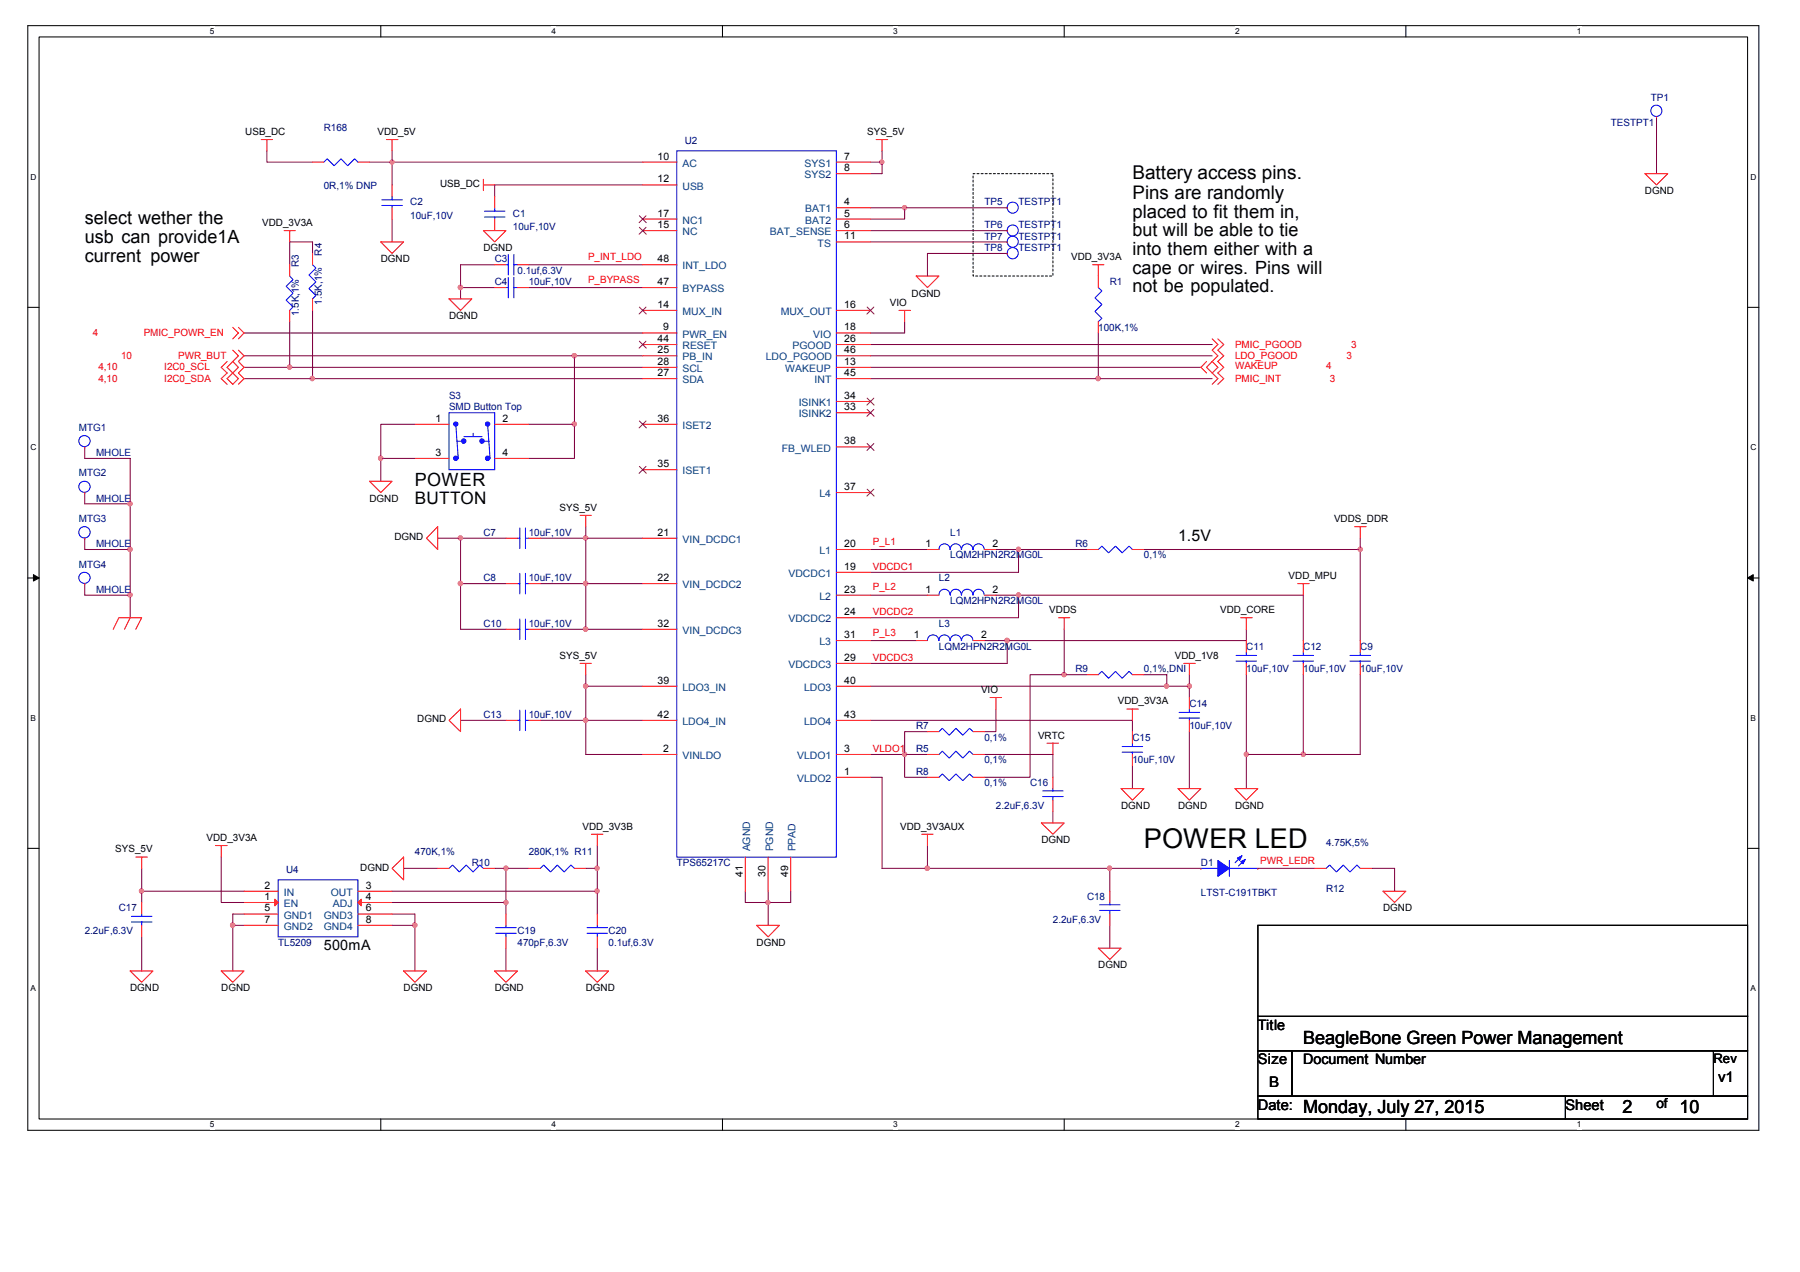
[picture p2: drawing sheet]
<svg xmlns="http://www.w3.org/2000/svg" width="297mm" height="210mm" viewBox="0 0 297 210" stroke-linecap="round" stroke-linejoin="round" font-family="sans-serif">
<path d="M4.6 4.2h285.7v182.3h-285.7zM6.4 6.1h282v178.6h-282z" fill="none" stroke="#000" stroke-width=".17"/>
<g fill="#fff">
<path d="M34.6 4.4h.8v1.5h-.8z"/>
<path d="M34.6 184.8h.8v1.6h-.8z"/>
</g>
<path d="M62.8 4.2v1.9M62.8 184.7v1.8" fill="none" stroke="#000" stroke-width=".17"/>
<g fill="#fff">
<path d="M91 4.4h.8v1.5h-.8z"/>
<path d="M91 184.8h.8v1.6h-.8z"/>
</g>
<path d="M119.2 4.2v1.9M119.2 184.7v1.8" fill="none" stroke="#000" stroke-width=".17"/>
<g fill="#fff">
<path d="M147.4 4.4h.8v1.5h-.8z"/>
<path d="M147.4 184.8h.8v1.6h-.8z"/>
</g>
<path d="M175.6 4.2v1.9M175.6 184.7v1.8" fill="none" stroke="#000" stroke-width=".17"/>
<g fill="#fff">
<path d="M203.8 4.4h.8v1.5h-.8z"/>
<path d="M203.8 184.8h.8v1.6h-.8z"/>
</g>
<path d="M232 4.2v1.9M232 184.7v1.8" fill="none" stroke="#000" stroke-width=".17"/>
<g fill="#fff">
<path d="M260.2 4.4h.8v1.5h-.8z"/>
<path d="M260.2 184.8h.8v1.6h-.8z"/>
<path d="M5.1 28.4h.9v1.5h-.9z"/>
<path d="M288.9 28.4h.9v1.5h-.9z"/>
<path d="M5.1 73h.9v1.5h-.9z"/>
<path d="M288.9 73h.9v1.5h-.9z"/>
</g>
<path d="M4.6 50.7h1.8M288.4 50.7h1.9" fill="none" stroke="#000" stroke-width=".17"/>
<g fill="#fff">
<path d="M5.1 117.7h.8v1.5h-.8z"/>
<path d="M288.9 117.7h.8v1.5h-.8z"/>
</g>
<path d="M4.6 95.4h1.8M288.4 95.4h1.9" fill="none" stroke="#000" stroke-width=".17"/>
<path d="M5.5 94.8l.9 .6-.9 .5zM288.4 95.4l.9-.6v1.1z" fill="#000" stroke="#000" stroke-width=".17"/>
<g fill="#fff">
<path d="M5.1 162.3h.8v1.5h-.8z"/>
<path d="M288.9 162.3h.8v1.5h-.8z"/>
</g>
<path d="M4.6 140h1.8M288.4 140h1.9M207.6 152.7h80.8v15h-80.8zM207.6 167.7h80.8v5.7h-80.8zM207.6 173.4h5.6v7.5h-5.6zM213.2 173.4h69.6v7.5h-69.6zM282.8 173.4h5.6v7.5h-5.6zM207.6 180.9h50.7v3.8h-50.7zM258.3 180.9h30.1v3.8h-30.1z" fill="none" stroke="#000" stroke-width=".17"/>
<path d="M160.6 28.7h13.2v16.9h-13.2z" fill="none" stroke="#000" stroke-width=".17" stroke-dasharray=".3 .3"/>
<g fill="none" stroke="#800040" stroke-width=".17">
<path d="M273.4 19.3v9.4M44 24.9v1.9h7.6M61 26.8h45.1M64.7 24.9v5.6M64.7 36.2v3.7M106.1 30.5h-24.5v1.9M143.7 26.8h1.9M143.7 39.9h22.5M143.7 34.3h5.6M143.7 38.1h22.5M145.6 24.9v3.8h-1.9M166.2 34.3h-16.9v1.9h-5.6"/>
<path d="M40.3 54.9h65.8M40.3 58.7h65.8M47.8 53.1v7.5M51.6 41.8v-1.9h-3.8v3.8M51.6 51.2v11.3M76 47.5h5.6M81.6 43.7h-5.6v5.6M87.3 43.7h18.8M87.3 47.5h18.8M94.8 58.7v11.3h-7.5M143.7 58.7h56.3M143.7 56.9h56.3"/>
<path d="M149.3 53.1v1.8h-5.6M166.2 41.8h-13.2v3.8M181.2 54.9v7.6M14 73.7v1.9h7.5v26.3M40.3 60.6h65.8M40.3 62.5h65.8M68.5 70h-5.7v5.6M68.5 75.6h-5.7v3.8M94.8 70v5.6h-7.5M143.7 60.6h54.5M143.7 62.5h56.3M14 81.3v1.8h7.5"/>
<path d="M14 88.8v1.9h7.5M14 96.3v1.9h7.5M72.2 88.8h11.3M76 88.8v15h7.5M76 96.3h7.5M89.2 88.8h16.9M89.2 96.3h16.9M96.7 86.9v16.9M143.7 90.7h9.3M143.7 98.2h9.3M164.4 90.7h3.7v3.7h-24.4M164.4 98.2h50.7v7.5"/>
<path d="M168.1 90.7h11.3M168.1 98.2v3.7h-24.4M224.5 88.8v1.9h-35.7M224.5 90.7v15M76 118.9h7.5M89.2 118.9h7.5v5.6h9.4M89.2 103.8h16.9M96.7 113.2v5.7h9.4M96.7 111.3v1.9M96.7 113.2h9.4M143.7 118.9h43.2v1.8M143.7 105.7h7.5"/>
<path d="M143.7 113.2h52.6M162.4 105.7h3.8v3.8h-22.5M164.4 117v3.7h-2M175.6 111.3h-5.6v17h-7.6M175.6 103.8v7.5h3.8M188.8 111.3h3.7v1.9M196.3 111.3v3.8M205.7 103.8v1.9h-39.5M205.7 111.3v18.8M215.1 111.3v13.2M224.5 111.3v13.2h-18.8M98.6 139.5v3.8h-1.9"/>
<path d="M143.7 128.3h1.9v15h7.4v-3.8M153 124.5h-3.7v3.8h3.7M153 120.7h-3.7v3.8h-5.6M162.4 124.5h11.4v3.8M173.8 133.9v1.9M186.9 126.4v3.7M196.3 120.7v9.4M23.4 147.1h16.9M23.4 143.3v5.6M23.4 154.6v5.6M36.5 141.4v7.5h3.8M38.4 152.7h1.9"/>
<path d="M40.3 150.8h-1.9v9.4M64.7 147.1h33.9M64.7 148.9h18.8M64.7 150.8h3.8v9.4M64.7 152.7h3.8M66.6 143.3h5.6M81.6 143.3h1.9v5.6M83.5 143.3h3.8M83.5 148.9v1.9M83.5 156.5v3.7M98.6 143.3v7.5M98.6 156.5v3.7"/>
<path d="M123 147.1v1.8h7.5v-1.8M126.8 147.1v5.6M153 143.3h45.2M183.1 143.3v3.8M183.1 152.7v3.8M207.6 143.3h9.4M226.4 143.3h3.7v3.8"/>
</g>
<g fill="#f0f" stroke="#f0f" stroke-width=".17">
<circle cx="21.5" cy="83.1" r=".36"/>
<circle cx="21.5" cy="98.2" r=".36"/>
<circle cx="21.4" cy="90.7" r=".37"/>
<circle cx="98.5" cy="147" r=".35"/>
<circle cx="23.3" cy="147" r=".35"/>
<circle cx="145.5" cy="26.7" r=".34"/>
<circle cx="205.7" cy="124.5" r=".35"/>
<circle cx="96.6" cy="88.8" r=".36"/>
<circle cx="96.6" cy="103.8" r=".37"/>
<circle cx="96.6" cy="96.3" r=".37"/>
<circle cx="76" cy="88.8" r=".36"/>
<circle cx="47.8" cy="60.6" r=".36"/>
<circle cx="51.5" cy="62.5" r=".35"/>
<circle cx="215.1" cy="124.5" r=".35"/>
<circle cx="64.7" cy="26.7" r=".34"/>
<circle cx="76" cy="47.4" r=".37"/>
<circle cx="126.7" cy="148.9" r=".34"/>
<circle cx="96.6" cy="118.8" r=".37"/>
<circle cx="224.4" cy="90.7" r=".35"/>
<circle cx="168.1" cy="98.2" r=".34"/>
<circle cx="196.3" cy="113.2" r=".35"/>
<circle cx="76" cy="96.3" r=".37"/>
<circle cx="96.6" cy="113.2" r=".37"/>
<circle cx="183.1" cy="143.3" r=".35"/>
<circle cx="68.4" cy="152.7" r=".37"/>
<circle cx="38.4" cy="152.7" r=".37"/>
<circle cx="83.5" cy="148.9" r=".34"/>
<circle cx="83.5" cy="143.3" r=".35"/>
<circle cx="98.5" cy="143.3" r=".35"/>
<circle cx="166.2" cy="105.7" r=".37"/>
<circle cx="149.3" cy="124.5" r=".35"/>
<circle cx="168.1" cy="90.7" r=".35"/>
<circle cx="175.6" cy="111.3" r=".36"/>
<circle cx="192.5" cy="113.2" r=".35"/>
<circle cx="153" cy="143.3" r=".37"/>
<circle cx="149.3" cy="34.3" r=".35"/>
<circle cx="181.2" cy="62.5" r=".37"/>
<circle cx="62.8" cy="75.6" r=".37"/>
<circle cx="94.8" cy="70" r=".36"/>
<circle cx="94.8" cy="58.7" r=".37"/>
</g>
<g fill="none" stroke="#f00" stroke-width=".17">
<path d="M273.4 19.3h.1M43.1 23h1.9M44 23v1.9M46.9 38.1h1.8M47.8 38.1v1.8M51.6 26.8h1.8M59.1 26.8h1.9M62.8 39.9h3.8l-1.9 1.9zM63.8 23h1.9M64.7 23v1.9M64.7 30.5v1.9M64.7 34.3v1.9"/>
<path d="M79.8 38.1h3.7l-1.9 1.8zM79.8 30.5h1.8M79.8 29.6v1.9M81.6 32.4v1.9M81.6 36.2v1.9M106.1 38.1h5.6M106.1 30.5h5.6M106.1 26.8h5.6M106.1 36.2h5.6M138 38.1h5.7M138 26.8h5.7M138 28.7h5.7"/>
<path d="M138 34.3h5.7M138 36.2h5.7M138 39.9h5.7M144.6 23h1.9M145.6 23v1.9M166.2 39.9h.1M166.2 34.3h.1M166.2 38.1h.1M271.5 28.7h3.7l-1.8 1.8zM37.5 59.6l-1 1 1 1-1 .9 1 .9M38.4 57.8l.9 .9-.9 .9M38.4 54l.9 .9-.9 1"/>
<path d="M38.4 59.6l-.9 1 .9 1M38.4 59.6l.9 1-.9 1M39.3 57.8l1 .9-1 .9 1 1-1 1 1 .9-1 .9M39.3 54l1 .9-1 1M47.8 43.7v1.9M47.8 51.2v1.9M51.6 41.8v1.9M51.6 49.3v1.9M74.1 49.3h3.8l-1.9 1.9zM81.6 43.7h1.9M81.6 47.5h1.9M85.4 43.7h1.9"/>
<path d="M85.4 47.5h1.9M106.1 51.2h5.6M106.1 43.7h5.6M106.1 47.5h5.6M106.1 54.9h5.6M106.1 56.9h5.6M106.1 58.7h5.6M138 51.2h5.7M138 54.9h5.7M138 56.9h5.7M138 58.7h5.7M148.4 51.2h1.9"/>
<path d="M149.3 51.2v1.9M151.2 45.6h3.8l-2 1.9zM166.2 41.8h.1M180.3 43.7h1.9M181.2 43.7v3.8M181.2 53.1v1.8M199.1 59.6l-.9 1 .9 1M200 59.6l-.9 1 .9 1M200 59.6l1 1-1 1M200 55.9l1 1-1 .9 1 .9-1 .9M201 55.9l.9 1-.9 .9 .9 .9-.9 .9 .9 1-.9 1 .9 .9-.9 .9M14 73.7h.1"/>
<path d="M37.5 62.5l.9-.9 .9 .9-.9 .9zM61 79.4h3.7l-1.9 1.9zM68.5 70h5.6M68.5 75.6h5.6M81.6 70h5.7M81.6 75.6h5.7M106.1 60.6h5.6M106.1 62.5h5.6M106.1 77.5h5.6M106.1 70h5.6M138 60.6h5.7M138 62.5h5.7"/>
<path d="M138 73.7h5.7M138 66.3h5.7M138 68.1h5.7M200 61.6l1 .9-1 .9M14 81.3h.1M14 88.8h.1M14 96.3h.1M72.2 86.9v3.8l-1.8-1.9zM83.5 96.3h1.9M83.5 88.8h1.9M87.3 96.3h1.9M87.3 88.8h1.9"/>
<path d="M95.7 85h1.9M96.7 85v1.9M106.1 96.3h5.6M106.1 88.8h5.6M138 90.7h5.7M138 81.3h5.7M138 94.4h5.7M138 98.2h5.7M153 90.7h2M153 98.2h2M162.4 90.7h2M162.4 98.2h2"/>
<path d="M179.4 90.7h1.8M186.9 90.7h1.9M214.1 96.3h1.9M215.1 96.3v1.9M223.5 86.9h1.9M224.5 86.9v1.9M18.7 103.8l.9-1.9h3.8l-1 1.9M21.5 101.9l-1 1.9M74.1 118.9l1.9-1.9v3.7zM83.5 103.8h1.9M83.5 118.9h1.9M87.3 103.8h1.9"/>
<path d="M87.3 118.9h1.9M95.7 109.5h1.9M96.7 109.5v1.8M106.1 103.8h5.6M106.1 113.2h5.6M106.1 118.9h5.6M138 109.5h5.7M138 101.9h5.7M138 105.7h5.7M138 113.2h5.7M138 118.9h5.7M151.2 105.7h1.8"/>
<path d="M160.6 105.7h1.8M163.4 115.1h1.9M164.4 115.1v1.9M174.7 101.9h1.8M175.6 101.9v1.9M179.4 111.3h1.8M185.9 117h1.9M186.9 117v1.9M186.9 111.3h1.9M195.3 109.5h1.9M196.3 109.5v1.8M196.3 115.1v1.9"/>
<path d="M196.3 118.9v1.8M204.7 101.9h1.9M205.7 101.9v1.9M205.7 105.7v1.9M205.7 109.5v1.8M215.1 105.7v1.9M215.1 109.5v1.8M224.5 105.7v1.9M224.5 109.5v1.8M35.6 139.5h1.9M36.5 139.5v1.9M97.6 137.7h1.9"/>
<path d="M98.6 137.7v1.8M106.1 124.5h5.6M138 128.3h5.7M138 124.5h5.7M152.1 137.7h1.9M153 137.7v1.8M153 128.3h2M153 124.5h2M153 120.7h2M160.6 128.3h1.8M160.6 124.5h1.8M160.6 120.7h1.8"/>
<path d="M171.8 135.8h3.8l-1.8 1.9zM172.8 122.6h1.9M173.8 122.6v1.9M173.8 128.3v1.8M173.8 132v1.9M185 130.1h3.8l-1.9 1.9zM186.9 120.7v1.9M186.9 124.5v1.9M194.4 130.1h3.8l-1.9 1.9zM203.8 130.1h3.8l-1.9 1.9zM22.4 141.4h1.9M23.4 141.4v1.9"/>
<path d="M23.4 148.9v1.9M23.4 152.7v1.9M40.3 147.1h5.6M40.3 150.8h5.6M40.3 148.9h5.6M40.3 152.7h5.6M59.1 147.1h5.6M59.1 150.8h5.6M59.1 148.9h5.6M59.1 152.7h5.6M64.7 143.3l1.9-1.9v3.8zM72.2 143.3h1.9"/>
<path d="M79.8 143.3h1.8M83.5 150.8v1.9M83.5 154.6v1.9M87.3 143.3h1.9M94.8 143.3h1.9M98.6 150.8v1.9M98.6 154.6v1.9M123 141.4v5.7M124.9 152.7h3.7l-1.8 1.9zM126.8 141.4v5.7M130.5 141.4v5.7M181.2 156.5h3.8l-1.9 1.8z"/>
<path d="M183.1 147.1v1.8M183.1 150.8v1.9M198.2 143.3h.1M207.6 143.3h.1M217 143.3h1.8M224.5 143.3h1.9M228.2 147.1h3.8l-1.9 1.8zM21.5 160.2h3.7l-1.8 1.9zM36.5 160.2h3.8l-1.9 1.9zM66.6 160.2h3.8l-1.9 1.9zM81.6 160.2h3.8l-1.9 1.9zM96.7 160.2h3.7l-1.8 1.9z"/>
</g>
<g fill="none" stroke="#00f" stroke-width=".17">
<path d="M53.4 26.8l.6-.6 1.1 1.1 1.2-1.1 1.1 1.1 1.1-1.1 .6 .6M63 33h3.4M63 33.9h3.4M64.7 32.4v.6M64.7 33.9v.4M79.9 34.8h3.4M79.9 35.8h3.4M81.6 34.3v.5M81.6 35.8v.4M111.7 24.9h26.3v116.5h-26.3zM47.8 45.6l.6 .5-1.2 1.1 1.2 1.2-1.2 1.1 1.2 1.1-.6 .6M51.6 43.7l.5 .5-1.1 1.2 1.1 1.1-1.1 1.1 1.1 1.2-.5 .5"/>
<path d="M83.5 47.5h.4M83.5 43.7h.4M83.9 42v3.4M83.9 45.8v3.3M84.8 47.5h.6M84.8 42v3.4M84.8 45.8v3.3M84.8 43.7h.6M181.2 47.5l.6 .5-1.1 1.1 1.1 1.1-1.1 1.2 1.1 1.1-.6 .6M74.1 68.1h7.5v9.4h-7.5zM75.2 70.4l.4 5.2M75.4 72.8h1"/>
<path d="M76.6 72.1h3M78.1 71.5v.6M79.8 72.8h.9M80.5 70.4l.4 5.2M85.4 88.8h.4M85.4 96.3h.4M85.8 87.1v3.4M85.8 94.6v3.4M86.7 87.1v3.4M86.7 94.6v3.4M86.7 88.8h.6M86.7 96.3h.6"/>
<path d="M155 90.7a.91 .91 0 0 1 .9-1 .91 .91 0 0 1 .9 1M156.8 98.2a.91 .91 0 0 0-1-1 .91 .91 0 0 0-.8 1M156.8 90.7a.91 .91 0 0 1 .9-1 .91 .91 0 0 1 .9 1M158.6 98.2a.91 .91 0 0 0-.9-1 .91 .91 0 0 0-.9 1M158.7 90.7a.93 .93 0 0 1 .9-1 .93 .93 0 0 1 .9 1M160.5 98.2a.93 .93 0 0 0-.9-1 .93 .93 0 0 0-.9 1M160.6 90.7a.91 .91 0 0 1 .9-1 .91 .91 0 0 1 .9 1M162.4 98.2a.91 .91 0 0 0-.9-1 .91 .91 0 0 0-.9 1M181.2 90.7l.6-.6 1.1 1.1 1.2-1.1 1.1 1.1 1.1-1.1 .6 .6M85.4 103.8h.4M85.4 118.9h.4M85.8 102.1v3.4"/>
<path d="M85.8 117.2v3.4M86.7 103.8h.6M86.7 102.1v3.4M86.7 117.2v3.4M86.7 118.9h.6M153 105.7a.93 .93 0 0 1 1-.9 .93 .93 0 0 1 .9 .9M155 105.7a.91 .91 0 0 1 .9-.9 .91 .91 0 0 1 .9 .9M156.8 105.7a.91 .91 0 0 1 .9-.9 .91 .91 0 0 1 .9 .9M158.7 105.7a.93 .93 0 0 1 .9-.9 .93 .93 0 0 1 .9 .9M181.2 111.3l.6-.5 1.1 1.1 1.2-1.1 1.1 1.1 1.1-1.1 .6 .5M194.6 117.6h3.4M194.6 118.5h3.4"/>
<path d="M196.3 117v.6M196.3 118.5v.4M204 108.2h3.4M204 109.1h3.4M205.7 107.6v.6M205.7 109.1v.4M213.4 108.2h3.4M213.4 109.1h3.4M215.1 107.6v.6M215.1 109.1v.4M222.8 108.2h3.4M222.8 109.1h3.4"/>
<path d="M224.5 107.6v.6M224.5 109.1v.4M155 128.3l.5-.6 1.1 1.1 1.1-1.1 1.2 1.1 1.1-1.1 .6 .6M155 124.5l.5-.5 1.1 1.1 1.1-1.1 1.2 1.1 1.1-1.1 .6 .5M155 120.7l.5-.5 1.1 1.1 1.1-1.1 1.2 1.1 1.1-1.1 .6 .5M172.1 131.4h3.3M172.1 130.5h3.3M173.8 130.1v.4M173.8 131.4v.6M185.2 123.2h3.4M185.2 124.1h3.4M186.9 122.6v.6"/>
<path d="M186.9 124.1v.4M21.7 152.1h3.4M21.7 151.2h3.4M23.4 150.8v.4M23.4 152.1v.6M45.9 145.2h13.2v9.4h-13.2zM74.1 143.3l.6-.6 1.1 1.2 1.1-1.2 1.2 1.2 1.1-1.2 .6 .6M81.8 154h3.4M81.8 153.1h3.4M83.5 152.7v.4M83.5 154v.6M89.2 143.3l.5-.6 1.2 1.2 1.1-1.2 1.1 1.2 1.1-1.2 .6 .6"/>
<path d="M96.9 154h3.4M96.9 153.1h3.4M98.6 152.7v.4M98.6 154v.6M181.5 150.2h3.3M181.5 149.3h3.3M183.1 148.9v.4M183.1 150.2v.6M198.2 143.3h9.4M202.9 142v2.6M204.9 141.2l-1.1 1.2M205.5 141.8l-1.1 1.1"/>
<path d="M218.8 143.3l.6-.6 1.1 1.2 1.2-1.2 1.1 1.2 1.1-1.2 .6 .6"/>
<circle cx="273.3" cy="18.3" r=".93"/>
<circle cx="167.1" cy="34.3" r=".91"/>
<circle cx="167.1" cy="38" r=".91"/>
<circle cx="167.1" cy="39.9" r=".91"/>
<circle cx="167.1" cy="41.8" r=".93"/>
<circle cx="13.9" cy="72.8" r=".93"/>
<circle cx="13.9" cy="87.8" r=".94"/>
<circle cx="13.9" cy="95.4" r=".93"/>
<circle cx="13.9" cy="80.3" r=".93"/>
</g>
<g fill="none" stroke="#804000" stroke-width=".17">
<path d="M105.5 37.5l1.2 1.1M105.5 35.6l1.2 1.1M106.6 37.5l-1.1 1.1M106.6 35.6l-1.1 1.1M105.5 50.7l1.2 1.1M105.5 56.3l1.2 1.1M106.6 50.7l-1.1 1.1M106.6 56.3l-1.1 1.1M143.1 50.7l1.1 1.1M144.2 50.7l-1.1 1.1M105.5 77l1.2 1.1M105.5 69.5l1.2 1.1"/>
<path d="M106.6 77l-1.1 1.1M106.6 69.5l-1.1 1.1M143.1 73.2l1.1 1.1M143.1 65.7l1.1 1.1M143.1 67.6l1.1 1.1M144.2 73.2l-1.1 1.1M144.2 65.7l-1.1 1.1M144.2 67.6l-1.1 1.1M143.1 80.7l1.1 1.2M144.2 80.7l-1.1 1.2"/>
</g>
<g fill="#f00" stroke="#f00" stroke-width=".17">
<path d="M45.4 148.4l.5 .5-.5 .6z"/>
<path d="M59.1 148.9l.5-.5v1.1z"/>
</g>
<g fill="#00f" stroke="#00f" stroke-width=".17">
<path d="M204.7 142.2l.8-.4-.4 .7z" fill-rule="evenodd"/>
<path d="M204.2 141.6l.7-.4-.3 .8z" fill-rule="evenodd"/>
<path d="M201 142l1.9 1.3-1.9 1.3z" fill-rule="evenodd"/>
<circle cx="75.2" cy="70" r=".36"/>
<circle cx="75.2" cy="75.6" r=".37"/>
<circle cx="80.5" cy="75.6" r=".37"/>
<circle cx="80.5" cy="70" r=".36"/>
<circle cx="79.5" cy="72.8" r=".37"/>
<circle cx="76.5" cy="72.8" r=".37"/>
</g>
<text font-size="4.5" x="188.8" y="139.9">POWER LED</text>
<g font-size="3.1">
<text x="186.9" y="29.5">Battery access pins.</text>
<text x="186.9" y="32.8">Pins are randomly</text>
</g>
<g font-size="3">
<text x="186.9" y="35.9">placed to fit them in,</text>
<text x="14" y="37">select wether the</text>
<text x="14" y="40.1">usb can provide1A</text>
<text x="186.9" y="39">but will be able to tie</text>
<text x="14" y="43.2">current power</text>
<text x="186.9" y="42.1">into them either with a</text>
<text x="186.9" y="45.2">cape or wires. Pins will</text>
<text x="186.9" y="48.3">not be populated.</text>
<text x="68.5" y="80.2">POWER</text>
<text x="215.1" y="172.3">BeagleBone Green Power Management</text>
<text x="215.1" y="183.6">Monday, July 27, 2015</text>
<text x="267.7" y="183.6">2</text>
<text x="277.1" y="183.6">10</text>
</g>
<text font-size="2.8" x="68.5" y="83.1">BUTTON</text>
<text font-size="2.6" x="194.4" y="89.3">1.5V</text>
<g font-size="2.4">
<text x="53.4" y="156.8">500mA</text>
<text x="207.6" y="169.9">Title</text>
<text x="207.6" y="175.6">Size</text>
<text x="209.4" y="179.3">B</text>
<text x="215.1" y="175.6">Document Number</text>
<text x="283.5" y="178.6">v1</text>
<text x="207.6" y="183.1">Date:</text>
<text x="258.3" y="183.1">Sheet</text>
</g>
<g font-size="2.2">
<text x="282.8" y="175.4">Rev</text>
<text x="273.4" y="182.9">of</text>
</g>
<g font-size="1.7" fill="#000080">
<text x="272.4" y="16.6">TP1</text>
<text x="53.4" y="21.7">R168</text>
<text x="113" y="23.7">U2</text>
<text x="265.8" y="20.7">TESTPT1</text>
<text x="53.4" y="31.2">0R,1% DNP</text>
<text x="67.7" y="33.9">C2</text>
<text x="84.6" y="35.8">C1</text>
<text x="162.4" y="33.9">TP5</text>
<text x="168.1" y="33.9">TESTPT1</text>
<text x="67.7" y="36.2">10uF,10V</text>
<text x="84.6" y="38">10uF,10V</text>
<text x="162.4" y="41.4">TP8</text>
<text x="162.4" y="39.5">TP7</text>
<text x="162.4" y="37.6">TP6</text>
<text x="168.1" y="41.4">TESTPT1</text>
<text x="168.1" y="39.5">TESTPT1</text>
<text x="168.1" y="37.6">TESTPT1</text>
<text x="49.3" y="44.1" transform="rotate(-90 49.3 44.1)">R3</text>
<text x="53.1" y="42.2" transform="rotate(-90 53.1 42.2)">R4</text>
<text x="81.6" y="47">C4</text>
<text x="81.6" y="43.3">C3</text>
<text x="85.4" y="45.2">0.1uf,6.3V</text>
<text x="87.3" y="47">10uF,10V</text>
<text x="183.1" y="47">R1</text>
<text x="49.3" y="52.2" transform="rotate(-90 49.3 52.2)">1.5K,1%</text>
<text x="53.1" y="50.2" transform="rotate(-90 53.1 50.2)">1.5K,1%</text>
<text x="181.2" y="54.6">100K,1%</text>
<text x="74.1" y="65.8">S3</text>
<text x="13" y="71.1">MTG1</text>
<text x="74.1" y="67.7">SMD Button Top</text>
<text x="15.8" y="75.2">MHOLE</text>
<text x="13" y="78.6">MTG2</text>
<text x="15.8" y="82.8">MHOLE</text>
<text x="13" y="86.1">MTG3</text>
<text x="79.8" y="88.4">C7</text>
<text x="87.3" y="88.4">10uF,10V</text>
<text x="156.8" y="88.4">L1</text>
<text x="13" y="93.7">MTG4</text>
<text x="15.8" y="90.3">MHOLE</text>
<text x="79.8" y="95.9">C8</text>
<text x="87.3" y="95.9">10uF,10V</text>
<text x="155" y="95.9">L2</text>
<text x="156.8" y="92.2">LQM2HPN2R2MG0L</text>
<text x="177.5" y="90.3">R6</text>
<text x="188.8" y="92.2">0,1%</text>
<text x="15.8" y="97.8">MHOLE</text>
<text x="156.8" y="99.7">LQM2HPN2R2MG0L</text>
<text x="79.8" y="103.4">C10</text>
<text x="87.3" y="103.4">10uF,10V</text>
<text x="155" y="103.4">L3</text>
<text x="155" y="107.2">LQM2HPN2R2MG0L</text>
<text x="205.7" y="107.2">C11</text>
<text x="215.1" y="107.2">C12</text>
<text x="224.5" y="107.2">C9</text>
<text x="177.5" y="111">R9</text>
<text x="188.8" y="111">0,1%,DNI</text>
<text x="205.7" y="111">10uF,10V</text>
<text x="215.1" y="111">10uF,10V</text>
<text x="224.5" y="111">10uF,10V</text>
<text x="79.8" y="118.5">C13</text>
<text x="87.3" y="118.5">10uF,10V</text>
<text x="196.3" y="116.6">C14</text>
<text x="151.2" y="124.1">R5</text>
<text x="151.2" y="120.4">R7</text>
<text x="162.4" y="126">0,1%</text>
<text x="162.4" y="122.2">0,1%</text>
<text x="186.9" y="122.2">C15</text>
<text x="186.9" y="126">10uF,10V</text>
<text x="196.3" y="120.4">10uF,10V</text>
<text x="151.2" y="127.9">R8</text>
<text x="162.4" y="129.8">0,1%</text>
<text x="170" y="129.8">C16</text>
<text x="164.4" y="133.5">2.2uF,6.3V</text>
<text x="68.5" y="141">470K,1%</text>
<text x="77.9" y="142.9">R10</text>
<text x="87.3" y="141">280K,1% R11</text>
<text x="111.7" y="142.9">TPS65217C</text>
<text x="198.2" y="142.9">D1</text>
<text x="218.8" y="139.5">4.75K,5%</text>
<text x="47.2" y="144">U4</text>
<text x="179.4" y="148.5">C18</text>
<text x="198.2" y="147.8">LTST-C191TBKT</text>
<text x="218.8" y="147.2">R12</text>
<text x="14" y="154.2">2.2uF,6.3V</text>
<text x="19.6" y="150.4">C17</text>
<text x="85.4" y="154.2">C19</text>
<text x="100.4" y="154.2">C20</text>
<text x="173.7" y="152.3">2.2uF,6.3V</text>
<text x="45.9" y="156.1">TL5209</text>
<text x="85.4" y="156.1">470pF,6.3V</text>
<text x="100.4" y="156.1">0.1uf,6.3V</text>
</g>
<g font-size="1.7">
<text x="40.5" y="22.2">USB_DC</text>
<text x="62.3" y="22.2">VDD_5V</text>
<text x="143.1" y="22.2">SYS_5V</text>
<text x="108.5" y="26.3">10</text>
<text x="139.3" y="26.3">7</text>
<text x="139.3" y="28.2">8</text>
<text x="72.6" y="30.9">USB_DC</text>
<text x="108.5" y="30.1">12</text>
<text x="108.5" y="35.7">17</text>
<text x="139.3" y="33.9">4</text>
<text x="139.3" y="35.7">5</text>
<text x="271.5" y="32">DGND</text>
<text x="43.3" y="37.3">VDD_3V3A</text>
<text x="79.8" y="41.4">DGND</text>
<text x="108.5" y="37.6">15</text>
<text x="139.3" y="37.6">6</text>
<text x="139.3" y="39.5">11</text>
<text x="62.8" y="43.3">DGND</text>
<text x="108.5" y="43.3">48</text>
<text x="108.5" y="47">47</text>
<text x="176.8" y="42.9">VDD_3V3A</text>
<text x="74.1" y="52.7">DGND</text>
<text x="108.5" y="50.8">14</text>
<text x="139.3" y="50.8">16</text>
<text x="146.9" y="50.4">VIO</text>
<text x="150.4" y="48.9">DGND</text>
<text x="108.5" y="56.4">44</text>
<text x="108.5" y="58.3">25</text>
<text x="109.4" y="54.5">9</text>
<text x="139.3" y="58.3">46</text>
<text x="139.3" y="56.4">26</text>
<text x="139.3" y="54.5">18</text>
<text x="108.5" y="60.2">28</text>
<text x="108.5" y="62.1">27</text>
<text x="139.3" y="60.2">13</text>
<text x="139.3" y="62.1">45</text>
<text x="139.3" y="65.8">34</text>
<text x="71.9" y="69.6">1</text>
<text x="82.9" y="69.6">2</text>
<text x="108.5" y="69.6">36</text>
<text x="139.3" y="67.7">33</text>
<text x="71.9" y="75.2">3</text>
<text x="82.9" y="75.2">4</text>
<text x="108.5" y="77.1">35</text>
<text x="139.3" y="73.3">38</text>
<text x="61" y="82.8">DGND</text>
<text x="139.3" y="80.9">37</text>
<text x="65.1" y="89.2">DGND</text>
<text x="92.3" y="84.3">SYS_5V</text>
<text x="108.5" y="88.4">21</text>
<text x="220.1" y="86.1">VDDS_DDR</text>
<text x="108.5" y="95.9">22</text>
<text x="139.3" y="94">19</text>
<text x="139.3" y="90.3">20</text>
<text x="152.7" y="90.3">1</text>
<text x="163.8" y="90.3">2</text>
<text x="212.7" y="95.5">VDD_MPU</text>
<text x="139.3" y="101.5">24</text>
<text x="139.3" y="97.8">23</text>
<text x="152.7" y="97.8">1</text>
<text x="163.8" y="97.8">2</text>
<text x="173.2" y="101.2">VDDS</text>
<text x="201.4" y="101.2">VDD_CORE</text>
<text x="108.5" y="103.4">32</text>
<text x="139.3" y="105.3">31</text>
<text x="150.8" y="105.3">1</text>
<text x="161.9" y="105.3">2</text>
<text x="92.3" y="108.7">SYS_5V</text>
<text x="108.5" y="112.8">39</text>
<text x="139.3" y="109.1">29</text>
<text x="139.3" y="112.8">40</text>
<text x="193.9" y="108.7">VDD_1V8</text>
<text x="68.8" y="119.2">DGND</text>
<text x="108.5" y="118.4">42</text>
<text x="139.3" y="118.4">43</text>
<text x="161.9" y="114.3">VIO</text>
<text x="184.5" y="116.2">VDD_3V3A</text>
<text x="109.4" y="124.1">2</text>
<text x="139.3" y="124.1">3</text>
<text x="171.3" y="121.9">VRTC</text>
<text x="139.3" y="127.8">1</text>
<text x="96.1" y="136.9">VDD_3V3B</text>
<text x="148.6" y="136.9">VDD_3V3AUX</text>
<text x="185" y="133.5">DGND</text>
<text x="194.4" y="133.5">DGND</text>
<text x="203.8" y="133.5">DGND</text>
<text x="19" y="140.7">SYS_5V</text>
<text x="34.1" y="138.8">VDD_3V3A</text>
<text x="59.5" y="143.7">DGND</text>
<text x="171.8" y="139.1">DGND</text>
<text x="43.7" y="146.6">2</text>
<text x="43.7" y="148.5">1</text>
<text x="60.4" y="148.5">4</text>
<text x="60.4" y="146.6">3</text>
<text x="122.6" y="144.7" transform="rotate(-90 122.6 144.7)">41</text>
<text x="126.3" y="144.7" transform="rotate(-90 126.3 144.7)">30</text>
<text x="130.1" y="144.7" transform="rotate(-90 130.1 144.7)">49</text>
<text x="43.7" y="150.4">5</text>
<text x="43.7" y="152.3">7</text>
<text x="60.4" y="150.4">6</text>
<text x="60.4" y="152.3">8</text>
<text x="228.2" y="150.4">DGND</text>
<text x="124.9" y="156.1">DGND</text>
<text x="181.2" y="159.8">DGND</text>
<text x="21.5" y="163.6">DGND</text>
<text x="36.5" y="163.6">DGND</text>
<text x="66.6" y="163.6">DGND</text>
<text x="81.6" y="163.6">DGND</text>
<text x="96.7" y="163.6">DGND</text>
</g>
<g font-size="1.7" fill="#004080">
<text x="112.6" y="27.5">AC</text>
<text x="132.8" y="27.5">SYS1</text>
<text x="132.8" y="29.4">SYS2</text>
<text x="112.6" y="31.3">USB</text>
<text x="132.9" y="35.1">BAT1</text>
<text x="112.6" y="38.8">NC</text>
<text x="112.6" y="36.9">NC1</text>
<text x="127.1" y="38.8">BAT_SENSE</text>
<text x="132.9" y="36.9">BAT2</text>
<text x="134.9" y="40.7">TS</text>
<text x="112.6" y="44.4">INT_LDO</text>
<text x="112.6" y="52">MUX_IN</text>
<text x="112.6" y="48.2">BYPASS</text>
<text x="128.8" y="52">MUX_OUT</text>
<text x="112.6" y="55.7">PWR_EN</text>
<text x="112.6" y="57.6">RESET</text>
<text x="112.6" y="59.5">PB_IN</text>
<text x="126.4" y="59.5">LDO_PGOOD</text>
<text x="130.8" y="57.6">PGOOD</text>
<text x="134.2" y="55.7">VIO</text>
<text x="112.6" y="61.4">SCL</text>
<text x="112.6" y="63.2">SDA</text>
<text x="129.6" y="61.4">WAKEUP</text>
<text x="134.4" y="63.2">INT</text>
<text x="112.6" y="70.8">ISET2</text>
<text x="131.8" y="67">ISINK1</text>
<text x="131.8" y="68.9">ISINK2</text>
<text x="129" y="74.5">FB_WLED</text>
<text x="112.6" y="78.3">ISET1</text>
<text x="135.2" y="82">L4</text>
<text x="112.6" y="89.6">VIN_DCDC1</text>
<text x="130.1" y="95.2">VDCDC1</text>
<text x="135.2" y="91.4">L1</text>
<text x="112.6" y="97.1">VIN_DCDC2</text>
<text x="135.2" y="99">L2</text>
<text x="112.6" y="104.6">VIN_DCDC3</text>
<text x="130.1" y="102.7">VDCDC2</text>
<text x="135.2" y="106.5">L3</text>
<text x="130.1" y="110.2">VDCDC3</text>
<text x="112.6" y="114">LDO3_IN</text>
<text x="112.6" y="119.6">LDO4_IN</text>
<text x="132.7" y="114">LDO3</text>
<text x="132.7" y="119.6">LDO4</text>
<text x="112.6" y="125.3">VINLDO</text>
<text x="131.5" y="125.3">VLDO1</text>
<text x="131.5" y="129">VLDO2</text>
<text x="123.8" y="140.5" transform="rotate(-90 123.8 140.5)">AGND</text>
<text x="127.6" y="140.5" transform="rotate(-90 127.6 140.5)">PGND</text>
<text x="131.3" y="140.5" transform="rotate(-90 131.3 140.5)">PPAD</text>
<text x="46.8" y="147.8">IN</text>
<text x="46.8" y="149.7">EN</text>
<text x="54.6" y="147.8">OUT</text>
<text x="54.9" y="149.7">ADJ</text>
<text x="46.8" y="151.6">GND1</text>
<text x="46.8" y="153.5">GND2</text>
<text x="53.4" y="151.6">GND3</text>
<text x="53.4" y="153.5">GND4</text>
</g>
<g font-size="1.7" fill="#f00">
<text x="97" y="42.9">P_INT_LDO</text>
<text x="97" y="46.7">P_BYPASS</text>
<text x="15.3" y="55.5">4</text>
<text x="20" y="59.3">10</text>
<text x="23.7" y="55.5">PMIC_POWR_EN</text>
<text x="29.4" y="59.3">PWR_BUT</text>
<text x="203.8" y="57.4">PMIC_PGOOD</text>
<text x="203.8" y="59.3">LDO_PGOOD</text>
<text x="222.2" y="59.3">3</text>
<text x="223" y="57.4">3</text>
<text x="16.2" y="61.1">4,10</text>
<text x="16.2" y="63">4,10</text>
<text x="27.1" y="61.1">I2C0_SCL</text>
<text x="27.1" y="63">I2C0_SDA</text>
<text x="203.8" y="63">PMIC_INT</text>
<text x="203.8" y="61">WAKEUP</text>
<text x="218.8" y="61">4</text>
<text x="219.4" y="63">3</text>
<text x="144" y="89.9">P_L1</text>
<text x="144" y="94.1">VDCDC1</text>
<text x="144" y="97.4">P_L2</text>
<text x="144" y="101.6">VDCDC2</text>
<text x="144" y="104.9">P_L3</text>
<text x="144" y="109.1">VDCDC3</text>
<text x="144" y="124.1">VLDO1</text>
<text x="208" y="142.5">PWR_LEDR</text>
</g>
<g font-size="1.4">
<text x="34.6" y="5.6">5</text>
<text x="91" y="5.6">4</text>
<text x="147.4" y="5.6">3</text>
<text x="203.8" y="5.6">2</text>
<text x="260.2" y="5.6">1</text>
<text x="5.1" y="29.6">D</text>
<text x="288.9" y="29.6">D</text>
<text x="5.1" y="74.3">C</text>
<text x="288.9" y="74.3">C</text>
<text x="5.1" y="118.9">B</text>
<text x="288.9" y="118.9">B</text>
<text x="5.1" y="163.5">A</text>
<text x="288.9" y="163.5">A</text>
<text x="34.6" y="186.1">5</text>
<text x="91" y="186.1">4</text>
<text x="147.4" y="186.1">3</text>
<text x="203.8" y="186.1">2</text>
<text x="260.2" y="186.1">1</text>
</g>
</svg>
